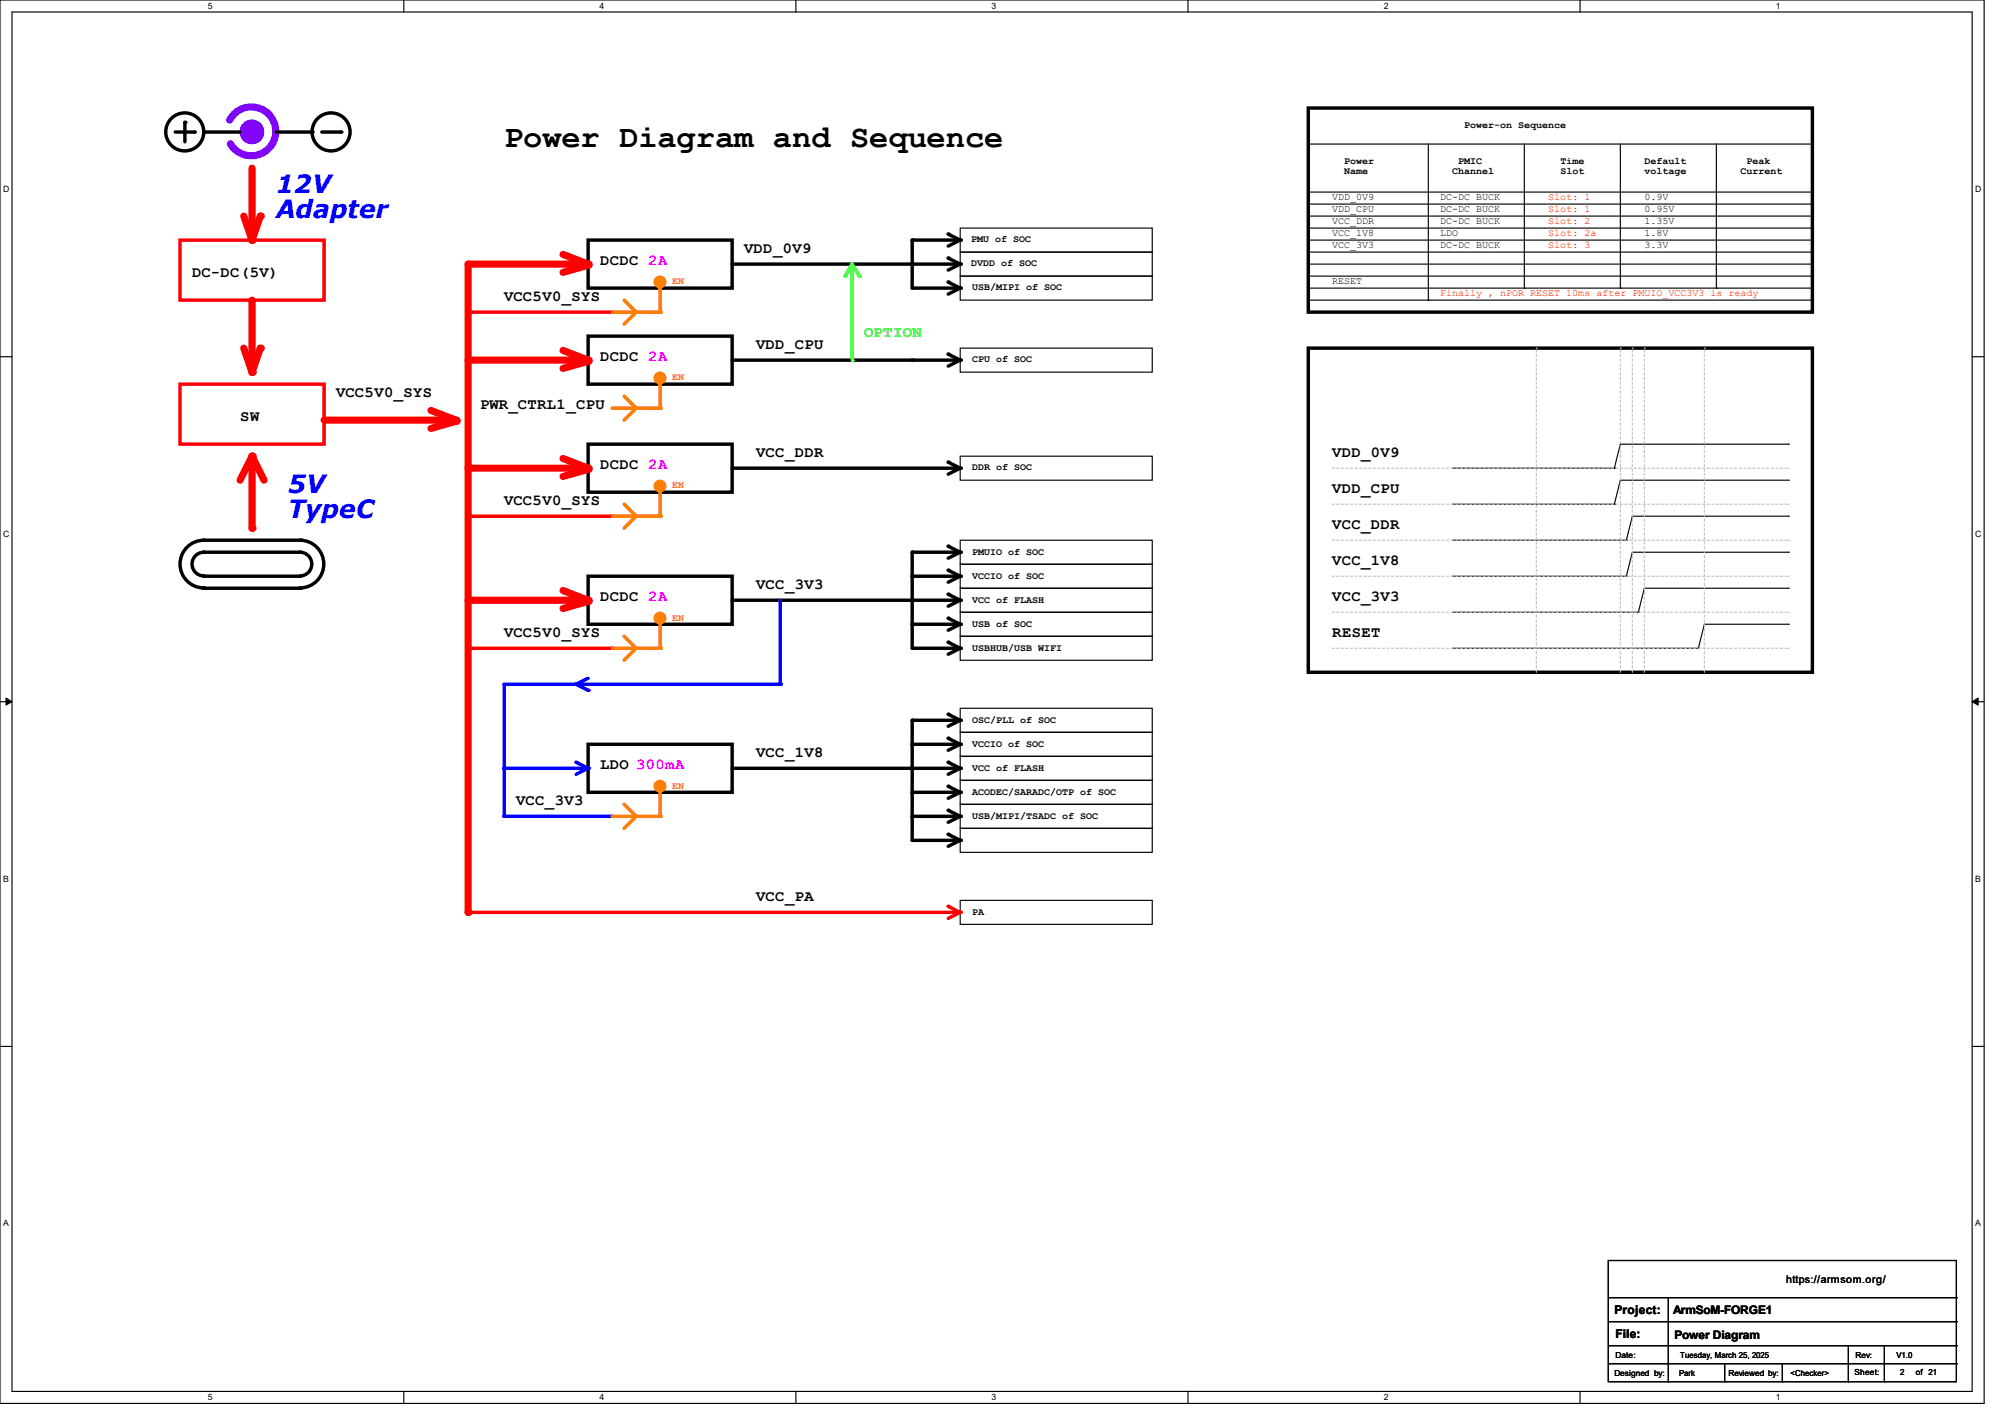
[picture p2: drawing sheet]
<svg xmlns="http://www.w3.org/2000/svg" width="297mm" height="210mm" viewBox="0 0 297 210" stroke-linecap="round" stroke-linejoin="round" font-family="sans-serif">
<path d="M0 0h293.9v207.9h-293.9zM1.8 1.8h290.3v204.3h-290.3z" fill="none" stroke="#000" stroke-width=".17"/>
<g fill="#fff">
<path d="M30.8 .2h.7v1.4h-.7z"/>
<path d="M30.8 206.2h.7v1.4h-.7z"/>
</g>
<path d="M59.8 0v1.8M59.8 206.1v1.8" fill="none" stroke="#000" stroke-width=".17"/>
<g fill="#fff">
<path d="M88.8 .2h.7v1.4h-.7z"/>
<path d="M88.8 206.2h.7v1.4h-.7z"/>
</g>
<path d="M117.9 0v1.8M117.9 206.1v1.8" fill="none" stroke="#000" stroke-width=".17"/>
<g fill="#fff">
<path d="M146.9 .2h.7v1.4h-.7z"/>
<path d="M146.9 206.2h.7v1.4h-.7z"/>
</g>
<path d="M176 0v1.8M176 206.1v1.8" fill="none" stroke="#000" stroke-width=".17"/>
<g fill="#fff">
<path d="M205 .2h.7v1.4h-.7z"/>
<path d="M205 206.2h.7v1.4h-.7z"/>
</g>
<path d="M234.1 0v1.8M234.1 206.1v1.8" fill="none" stroke="#000" stroke-width=".17"/>
<g fill="#fff">
<path d="M263.1 .2h.6v1.4h-.6z"/>
<path d="M263.1 206.2h.6v1.4h-.6z"/>
<path d="M.5 27.3h.9v1.4h-.9z"/>
<path d="M292.6 27.3h.9v1.4h-.9z"/>
<path d="M.5 78.4h.9v1.4h-.9z"/>
<path d="M292.6 78.4h.9v1.4h-.9z"/>
</g>
<path d="M0 52.8h1.8M292.1 52.8h1.8" fill="none" stroke="#000" stroke-width=".17"/>
<g fill="#fff">
<path d="M.5 129.5h.8v1.4h-.8z"/>
<path d="M292.6 129.5h.8v1.4h-.8z"/>
</g>
<path d="M0 103.9h1.8M292.1 103.9h1.8" fill="none" stroke="#000" stroke-width=".17"/>
<path d="M.9 103.4l.9 .5-.9 .5zM292.1 103.9l.9-.5v1z" fill="#000" stroke="#000" stroke-width=".15"/>
<g fill="#fff">
<path d="M.5 180.5h.8v1.4h-.8z"/>
<path d="M292.6 180.5h.8v1.4h-.8z"/>
</g>
<path d="M193.8 21.3h74.7M268.5 21.3h.1M0 155h1.8M292.1 155h1.8" fill="none" stroke="#000" stroke-width=".17"/>
<g fill="none" stroke="#000" stroke-width=".51">
<path d="M193.8 51.6h74.7v48h-74.7z"/>
<circle cx="27.4" cy="19.5" r="2.82"/>
<circle cx="49" cy="19.5" r="2.82"/>
</g>
<path d="M37.3 24.9v10.7" fill="none" stroke="#f00" stroke-width="1.1"/>
<circle cx="37.3" cy="35.6" r=".53" fill="#f00"/>
<path d="M34 17.8a3.6 3.6 0 0 1 5.5-1.2 3.6 3.6 0 0 1 .1 5.6 3.6 3.6 0 0 1-5.5-.9" fill="none" stroke="#7f00ff" stroke-width="1.1"/>
<circle cx="37.3" cy="19.5" r="1.76" fill="#7f00ff" stroke="#7f00ff" stroke-width=".17"/>
<path d="M26 19.6h2.8M27.4 18.1v2.9M30.2 19.6h5.4M40.9 19.6h5.3M47.7 19.6h2.8M87.1 35.6h21.4v7.1h-21.4zM108.5 39.1h33.7M142.2 35.6h-7.1v3.5M87.1 49.8h21.4v7.1h-21.4zM87.1 65.8h21.4v7.1h-21.4zM87.1 85.3h21.4v7.2h-21.4zM87.1 110.2h21.4v7.1h-21.4z" fill="none" stroke="#000" stroke-width=".51"/>
<g fill="#000">
<circle cx="27.4" cy="18.1" r=".25"/>
<circle cx="28.8" cy="19.6" r=".25"/>
<circle cx="30.2" cy="19.6" r=".25"/>
<circle cx="46.2" cy="19.6" r=".25"/>
<circle cx="50.5" cy="19.6" r=".25"/>
<circle cx="135.1" cy="39.1" r=".25"/>
<circle cx="135.1" cy="35.6" r=".25"/>
<circle cx="142.2" cy="39.1" r=".25"/>
<circle cx="142.2" cy="35.6" r=".25"/>
</g>
<g fill="none" stroke="#000" stroke-width=".17">
<path d="M142.2 37.3h28.5v3.6h-28.5zM142.2 33.8h28.5v3.5h-28.5zM193.8 28.4h74.7M193.8 30.2h74.7M193.8 32h74.7M193.8 33.8h74.7M193.8 35.6h74.7M211.6 21.3v23.1M225.8 21.3v21.4M240 21.3v21.4M254.3 21.3v21.4M268.5 28.4h.1"/>
<path d="M268.5 30.2h.1M268.5 32h.1M268.5 33.8h.1M268.5 35.6h.1M142.2 51.6h28.5v3.5h-28.5zM142.2 40.9h28.5v3.5h-28.5zM211.6 44.4h.1M225.8 42.7h.1M240 42.7h.1M254.3 42.7h.1M142.2 67.6h28.5v3.5h-28.5zM142.2 83.6h28.5v3.5h-28.5z"/>
<path d="M142.2 87.1h28.5v3.6h-28.5zM142.2 80h28.5v3.6h-28.5zM142.2 90.7h28.5v3.5h-28.5zM142.2 94.2h28.5v3.6h-28.5zM142.2 112h28.5v3.6h-28.5zM142.2 119.1h28.5v3.6h-28.5zM142.2 108.5h28.5v3.5h-28.5zM142.2 115.6h28.5v3.5h-28.5zM142.2 104.9h28.5v3.6h-28.5zM142.2 122.7h28.5v3.5h-28.5zM142.2 133.3h28.5v3.6h-28.5z"/>
</g>
<path d="M36.1 32l1.2 3.6" fill="none" stroke="#f00" stroke-width="1.1"/>
<circle cx="37.3" cy="35.6" r=".53" fill="#f00"/>
<path d="M38.6 32l-1.3 3.6" fill="none" stroke="#f00" stroke-width="1.1"/>
<circle cx="38.6" cy="32" r=".53" fill="#f00"/>
<path d="M69.3 39.1h16" fill="none" stroke="#f00" stroke-width="1.1"/>
<circle cx="85.3" cy="39.1" r=".53" fill="#f00"/>
<path d="M135.1 39.1v3.6h7.1" fill="none" stroke="#000" stroke-width=".51"/>
<g fill="#000">
<circle cx="135.1" cy="39.1" r=".25"/>
<circle cx="142.2" cy="42.7" r=".25"/>
</g>
<path d="M193.8 37.3h74.7M193.8 39.1h74.7M268.5 37.3h.1M268.5 39.1h.1" fill="none" stroke="#000" stroke-width=".17"/>
<path d="M83.4 37.7l3.7 1.4" fill="none" stroke="#f00" stroke-width="1.1"/>
<circle cx="87.1" cy="39.1" r=".53" fill="#f00"/>
<circle cx="97.8" cy="41.8" r=".87" fill="#ff7f00" stroke="#ff7f00" stroke-width=".17"/>
<path d="M69.3 46.2h21.4" fill="none" stroke="#f00" stroke-width=".51"/>
<circle cx="90.7" cy="46.2" r=".25" fill="#f00"/>
<path d="M97.8 42.7v3.5" fill="none" stroke="#ff7f00" stroke-width=".51"/>
<circle cx="97.8" cy="46.2" r=".25" fill="#ff7f00"/>
<path d="M193.8 40.9h74.7M268.5 40.9h.1" fill="none" stroke="#000" stroke-width=".17"/>
<path d="M92.5 44.4l1.7 1.8" fill="none" stroke="#ff7f00" stroke-width=".51"/>
<circle cx="94.2" cy="46.2" r=".25" fill="#ff7f00"/>
<path d="M94.2 46.2l-1.7 1.8" fill="none" stroke="#ff7f00" stroke-width=".51"/>
<circle cx="94.2" cy="46.2" r=".25" fill="#ff7f00"/>
<path d="M193.8 42.7h74.7M268.5 42.7h.1" fill="none" stroke="#000" stroke-width=".17"/>
<path d="M26.7 35.6h21.3v8.8h-21.3z" fill="none" stroke="#f00" stroke-width=".51"/>
<path d="M87.1 39.3l-3.7 1" fill="none" stroke="#f00" stroke-width="1.1"/>
<circle cx="87.1" cy="39.3" r=".53" fill="#f00"/>
<path d="M140.5 34.7l1.7 .9" fill="none" stroke="#000" stroke-width=".51"/>
<circle cx="140.5" cy="34.7" r=".25" fill="#000"/>
<path d="M90.7 46.2h7.1" fill="none" stroke="#ff7f00" stroke-width=".51"/>
<circle cx="97.8" cy="46.2" r=".25" fill="#ff7f00"/>
<path d="M193.8 44.4h74.7M268.5 44.4h.1" fill="none" stroke="#000" stroke-width=".17"/>
<path d="M140.5 38.2l1.7 .9-1.7 .9M142.2 35.6l-1.7 .8M108.5 53.3h33.7" fill="none" stroke="#000" stroke-width=".51"/>
<g fill="#000">
<circle cx="140.5" cy="38.2" r=".25"/>
<circle cx="142.2" cy="39.1" r=".25"/>
<circle cx="142.2" cy="35.6" r=".25"/>
<circle cx="135.1" cy="53.3" r=".25"/>
<circle cx="142.2" cy="53.3" r=".25"/>
</g>
<path d="M69.3 53.3h16" fill="none" stroke="#f00" stroke-width="1.1"/>
<circle cx="85.3" cy="53.3" r=".53" fill="#f00"/>
<path d="M140.5 41.8l1.7 .9-1.7 .9" fill="none" stroke="#000" stroke-width=".51"/>
<g fill="#000">
<circle cx="140.5" cy="41.8" r=".25"/>
<circle cx="142.2" cy="42.7" r=".25"/>
</g>
<path d="M83.4 51.9l3.7 1.4" fill="none" stroke="#f00" stroke-width="1.1"/>
<circle cx="87.1" cy="53.3" r=".53" fill="#f00"/>
<circle cx="97.8" cy="56" r=".87" fill="#ff7f00" stroke="#ff7f00" stroke-width=".17"/>
<path d="M97.8 56.9v3.6" fill="none" stroke="#ff7f00" stroke-width=".51"/>
<circle cx="97.8" cy="60.5" r=".25" fill="#ff7f00"/>
<path d="M92.5 58.7l1.7 1.8" fill="none" stroke="#ff7f00" stroke-width=".51"/>
<circle cx="94.2" cy="60.5" r=".25" fill="#ff7f00"/>
<path d="M94.2 60.5l-1.7 1.7" fill="none" stroke="#ff7f00" stroke-width=".51"/>
<circle cx="94.2" cy="60.5" r=".25" fill="#ff7f00"/>
<path d="M87.1 53.5l-3.7 1.1" fill="none" stroke="#f00" stroke-width="1.1"/>
<circle cx="87.1" cy="53.5" r=".53" fill="#f00"/>
<path d="M90.7 60.5h7.1" fill="none" stroke="#ff7f00" stroke-width=".51"/>
<circle cx="97.8" cy="60.5" r=".25" fill="#ff7f00"/>
<path d="M126.2 39.1v14.2" fill="none" stroke="#01ff00" stroke-width=".51"/>
<circle cx="126.2" cy="53.3" r=".25" fill="#01ff00"/>
<path d="M193.8 16h74.7v30.2h-74.7zM140.5 52.5l1.7 .8-1.7 .9M108.5 69.3h33.7" fill="none" stroke="#000" stroke-width=".51"/>
<g fill="#000">
<circle cx="140.5" cy="52.5" r=".25"/>
<circle cx="142.2" cy="53.3" r=".25"/>
<circle cx="142.2" cy="69.3" r=".25"/>
</g>
<path d="M239.1 69.3h.1M264.9 65.8h.1M264.9 65.8h-24.9l-.9 3.5" fill="none" stroke="#000" stroke-width=".17"/>
<path d="M69.3 69.3h16" fill="none" stroke="#f00" stroke-width="1.1"/>
<circle cx="85.3" cy="69.3" r=".53" fill="#f00"/>
<path d="M215.1 69.3h24M239.1 69.3h.1" fill="none" stroke="#000" stroke-width=".17"/>
<path d="M197.4 69.3h67.5M264.9 69.3h.1" fill="none" stroke="#c0c0c0" stroke-width=".17" stroke-dasharray=".3"/>
<path d="M83.4 67.9l3.7 1.4" fill="none" stroke="#f00" stroke-width="1.1"/>
<circle cx="87.1" cy="69.3" r=".53" fill="#f00"/>
<circle cx="97.8" cy="72" r=".87" fill="#ff7f00" stroke="#ff7f00" stroke-width=".17"/>
<path d="M126.2 39.1l-1 1.8" fill="none" stroke="#01ff00" stroke-width=".51"/>
<circle cx="125.2" cy="40.9" r=".25" fill="#01ff00"/>
<path d="M69.3 76.5h21.4" fill="none" stroke="#f00" stroke-width=".51"/>
<circle cx="90.7" cy="76.5" r=".25" fill="#f00"/>
<path d="M97.8 72.9v3.6" fill="none" stroke="#ff7f00" stroke-width=".51"/>
<circle cx="97.8" cy="76.5" r=".25" fill="#ff7f00"/>
<path d="M239.1 74.7h.1M264.9 71.1h.1M264.9 71.1h-24.9l-.9 3.6" fill="none" stroke="#000" stroke-width=".17"/>
<path d="M126.2 39.1l1.1 1.8" fill="none" stroke="#01ff00" stroke-width=".51"/>
<circle cx="127.3" cy="40.9" r=".25" fill="#01ff00"/>
<path d="M92.5 74.7l1.7 1.8" fill="none" stroke="#ff7f00" stroke-width=".51"/>
<circle cx="94.2" cy="76.5" r=".25" fill="#ff7f00"/>
<path d="M94.2 76.5l-1.7 1.7" fill="none" stroke="#ff7f00" stroke-width=".51"/>
<circle cx="94.2" cy="76.5" r=".25" fill="#ff7f00"/>
<path d="M87.1 69.5l-3.7 1.1" fill="none" stroke="#f00" stroke-width="1.1"/>
<circle cx="87.1" cy="69.5" r=".53" fill="#f00"/>
<path d="M90.7 76.5h7.1" fill="none" stroke="#ff7f00" stroke-width=".51"/>
<circle cx="97.8" cy="76.5" r=".25" fill="#ff7f00"/>
<path d="M215.1 74.7h24M239.1 74.7h.1M264.9 76.5h.1M264.9 76.5h-23.1l-.9 3.5M215.1 80h25.8M215.1 85.3h25.8M240.9 80h.1M240.9 85.3h.1M264.9 81.8h.1M264.9 81.8h-23.1l-.9 3.5" fill="none" stroke="#000" stroke-width=".17"/>
<path d="M197.4 74.7h67.5M264.9 74.7h.1M197.4 80h67.5M197.4 85.3h67.5M264.9 80h.1M264.9 85.3h.1" fill="none" stroke="#c0c0c0" stroke-width=".17" stroke-dasharray=".3"/>
<path d="M140.5 68.5l1.7 .8-1.7 .9M108.5 88.9h33.7M135.1 81.8h7.1M142.2 85.3h-7.1v3.6" fill="none" stroke="#000" stroke-width=".51"/>
<g fill="#000">
<circle cx="140.5" cy="68.5" r=".25"/>
<circle cx="142.2" cy="69.3" r=".25"/>
<circle cx="135.1" cy="85.3" r=".25"/>
<circle cx="135.1" cy="88.9" r=".25"/>
<circle cx="142.2" cy="85.3" r=".25"/>
<circle cx="142.2" cy="88.9" r=".25"/>
<circle cx="142.2" cy="81.8" r=".25"/>
</g>
<path d="M69.3 88.9h16" fill="none" stroke="#f00" stroke-width="1.1"/>
<circle cx="85.3" cy="88.9" r=".53" fill="#f00"/>
<path d="M135.1 92.5h7.1" fill="none" stroke="#000" stroke-width=".51"/>
<circle cx="142.2" cy="92.5" r=".25" fill="#000"/>
<path d="M242.7 90.7h.1M264.9 87.1h.1M264.9 87.1h-21.3l-.9 3.6" fill="none" stroke="#000" stroke-width=".17"/>
<path d="M115.6 88.9v12.4" fill="none" stroke="#00f" stroke-width=".51"/>
<circle cx="115.6" cy="101.3" r=".25" fill="#00f"/>
<path d="M83.4 87.5l3.7 1.4" fill="none" stroke="#f00" stroke-width="1.1"/>
<circle cx="87.1" cy="88.9" r=".53" fill="#f00"/>
<circle cx="97.8" cy="91.5" r=".87" fill="#ff7f00" stroke="#ff7f00" stroke-width=".17"/>
<path d="M140.5 80.9l1.7 .9" fill="none" stroke="#000" stroke-width=".51"/>
<circle cx="140.5" cy="80.9" r=".25" fill="#000"/>
<path d="M69.3 96h21.4" fill="none" stroke="#f00" stroke-width=".51"/>
<circle cx="90.7" cy="96" r=".25" fill="#f00"/>
<path d="M97.8 92.5v3.5" fill="none" stroke="#ff7f00" stroke-width=".51"/>
<circle cx="97.8" cy="96" r=".25" fill="#ff7f00"/>
<path d="M215.1 90.7h27.6M242.7 90.7h.1" fill="none" stroke="#000" stroke-width=".17"/>
<path d="M135.1 96h7.1M135.1 81.8v3.5M142.2 81.8l-1.7 .9" fill="none" stroke="#000" stroke-width=".51"/>
<g fill="#000">
<circle cx="135.1" cy="81.8" r=".25"/>
<circle cx="142.2" cy="96" r=".25"/>
<circle cx="142.2" cy="81.8" r=".25"/>
</g>
<path d="M197.4 90.7h67.5M264.9 90.7h.1" fill="none" stroke="#c0c0c0" stroke-width=".17" stroke-dasharray=".3"/>
<path d="M94.2 96l-1.7 1.8" fill="none" stroke="#ff7f00" stroke-width=".51"/>
<circle cx="94.2" cy="96" r=".25" fill="#ff7f00"/>
<path d="M92.5 94.2l1.7 1.8" fill="none" stroke="#ff7f00" stroke-width=".51"/>
<circle cx="94.2" cy="96" r=".25" fill="#ff7f00"/>
<path d="M251.6 96h.1M264.9 92.5h.1M264.9 92.5h-12.4l-.9 3.5" fill="none" stroke="#000" stroke-width=".17"/>
<path d="M87.1 89.1l-3.7 1" fill="none" stroke="#f00" stroke-width="1.1"/>
<circle cx="87.1" cy="89.1" r=".53" fill="#f00"/>
<path d="M140.5 84.5l1.7 .8" fill="none" stroke="#000" stroke-width=".51"/>
<circle cx="140.5" cy="84.5" r=".25" fill="#000"/>
<path d="M90.7 96h7.1" fill="none" stroke="#ff7f00" stroke-width=".51"/>
<circle cx="97.8" cy="96" r=".25" fill="#ff7f00"/>
<path d="M142.2 85.3l-1.7 .9" fill="none" stroke="#000" stroke-width=".51"/>
<circle cx="142.2" cy="85.3" r=".25" fill="#000"/>
<path d="M74.7 101.3h40.9" fill="none" stroke="#00f" stroke-width=".51"/>
<circle cx="115.6" cy="101.3" r=".25" fill="#00f"/>
<path d="M215.1 96h36.5M251.6 96h.1" fill="none" stroke="#000" stroke-width=".17"/>
<path d="M197.4 96h67.5M264.9 96h.1" fill="none" stroke="#c0c0c0" stroke-width=".17" stroke-dasharray=".3"/>
<path d="M135.1 88.9v3.6M140.5 88l1.7 .9-1.7 .9M140.5 91.6l1.7 .9" fill="none" stroke="#000" stroke-width=".51"/>
<g fill="#000">
<circle cx="135.1" cy="88.9" r=".25"/>
<circle cx="140.5" cy="88" r=".25"/>
<circle cx="140.5" cy="91.6" r=".25"/>
<circle cx="142.2" cy="88.9" r=".25"/>
</g>
<path d="M74.7 101.3v12.5" fill="none" stroke="#00f" stroke-width=".51"/>
<circle cx="74.7" cy="113.8" r=".25" fill="#00f"/>
<path d="M135.1 92.5v3.5M140.5 95.1l1.7 .9-1.7 .9M142.2 92.5l-1.7 .8M142.2 106.7h-7.1v3.5h7.1" fill="none" stroke="#000" stroke-width=".51"/>
<g fill="#000">
<circle cx="135.1" cy="92.5" r=".25"/>
<circle cx="140.5" cy="95.1" r=".25"/>
<circle cx="142.2" cy="92.5" r=".25"/>
<circle cx="142.2" cy="96" r=".25"/>
<circle cx="135.1" cy="106.7" r=".25"/>
<circle cx="142.2" cy="106.7" r=".25"/>
<circle cx="142.2" cy="110.2" r=".25"/>
</g>
<path d="M227.6 51.6h.1M240 51.6h.1M241.8 51.6h.1M243.6 51.6h.1M252.5 51.6h.1M227.6 99.6v-48M240 99.6v-48M241.8 99.6v-48M243.6 99.6v-48M252.5 99.6v-48" fill="none" stroke="#c0c0c0" stroke-width=".17" stroke-dasharray=".3"/>
<path d="M85.3 101.3l1.8 .9" fill="none" stroke="#00f" stroke-width=".51"/>
<circle cx="87.1" cy="102.2" r=".25" fill="#00f"/>
<path d="M135.1 110.2v3.6" fill="none" stroke="#000" stroke-width=".51"/>
<circle cx="135.1" cy="110.2" r=".25" fill="#000"/>
<path d="M74.7 113.8h12.4" fill="none" stroke="#00f" stroke-width=".51"/>
<circle cx="87.1" cy="113.8" r=".25" fill="#00f"/>
<path d="M108.5 113.8h33.7" fill="none" stroke="#000" stroke-width=".51"/>
<g fill="#000">
<circle cx="135.1" cy="113.8" r=".25"/>
<circle cx="142.2" cy="113.8" r=".25"/>
</g>
<path d="M87.1 100.5l-1.8 .8" fill="none" stroke="#00f" stroke-width=".51"/>
<circle cx="85.3" cy="101.3" r=".25" fill="#00f"/>
<path d="M135.1 117.3h7.1" fill="none" stroke="#000" stroke-width=".51"/>
<circle cx="142.2" cy="117.3" r=".25" fill="#000"/>
<path d="M74.7 113.8v7.1" fill="none" stroke="#00f" stroke-width=".51"/>
<circle cx="74.7" cy="120.9" r=".25" fill="#00f"/>
<circle cx="97.8" cy="116.4" r=".87" fill="#ff7f00" stroke="#ff7f00" stroke-width=".17"/>
<path d="M140.5 105.8l1.7 .9" fill="none" stroke="#000" stroke-width=".51"/>
<circle cx="140.5" cy="105.8" r=".25" fill="#000"/>
<path d="M74.7 120.9h16" fill="none" stroke="#00f" stroke-width=".51"/>
<circle cx="90.7" cy="120.9" r=".25" fill="#00f"/>
<path d="M97.8 117.3v3.6" fill="none" stroke="#ff7f00" stroke-width=".51"/>
<circle cx="97.8" cy="120.9" r=".25" fill="#ff7f00"/>
<path d="M142.2 106.7l-1.7 .9M135.1 120.9h7.1" fill="none" stroke="#000" stroke-width=".51"/>
<g fill="#000">
<circle cx="142.2" cy="106.7" r=".25"/>
<circle cx="142.2" cy="120.9" r=".25"/>
</g>
<path d="M94.2 120.9l-1.7 1.8" fill="none" stroke="#ff7f00" stroke-width=".51"/>
<circle cx="94.2" cy="120.9" r=".25" fill="#ff7f00"/>
<path d="M92.5 119.1l1.7 1.8" fill="none" stroke="#ff7f00" stroke-width=".51"/>
<circle cx="94.2" cy="120.9" r=".25" fill="#ff7f00"/>
<path d="M140.5 109.3l1.7 .9" fill="none" stroke="#000" stroke-width=".51"/>
<circle cx="140.5" cy="109.3" r=".25" fill="#000"/>
<path d="M90.7 120.9h7.1" fill="none" stroke="#ff7f00" stroke-width=".51"/>
<circle cx="97.8" cy="120.9" r=".25" fill="#ff7f00"/>
<path d="M142.2 110.2l-1.7 .9M135.1 124.5h7.1" fill="none" stroke="#000" stroke-width=".51"/>
<g fill="#000">
<circle cx="142.2" cy="110.2" r=".25"/>
<circle cx="142.2" cy="124.5" r=".25"/>
</g>
<path d="M85.3 112.9l1.8 .9" fill="none" stroke="#00f" stroke-width=".51"/>
<circle cx="85.3" cy="112.9" r=".25" fill="#00f"/>
<path d="M140.5 112.9l1.7 .9" fill="none" stroke="#000" stroke-width=".51"/>
<circle cx="140.5" cy="112.9" r=".25" fill="#000"/>
<path d="M87.1 113.8l-1.8 .9" fill="none" stroke="#00f" stroke-width=".51"/>
<circle cx="87.1" cy="113.8" r=".25" fill="#00f"/>
<path d="M135.1 113.8v7.1M140.5 116.5l1.7 .8-1.7 .9M142.2 113.8l-1.7 .9M140.5 120l1.7 .9" fill="none" stroke="#000" stroke-width=".51"/>
<g fill="#000">
<circle cx="135.1" cy="113.8" r=".25"/>
<circle cx="135.1" cy="117.3" r=".25"/>
<circle cx="140.5" cy="116.5" r=".25"/>
<circle cx="142.2" cy="113.8" r=".25"/>
<circle cx="142.2" cy="117.3" r=".25"/>
<circle cx="140.5" cy="120" r=".25"/>
</g>
<path d="M69.3 135.1h72.9" fill="none" stroke="#f00" stroke-width=".51"/>
<circle cx="142.2" cy="135.1" r=".25" fill="#f00"/>
<path d="M140.5 123.6l1.7 .9-1.7 .8M142.2 120.9l-1.7 .9" fill="none" stroke="#000" stroke-width=".51"/>
<g fill="#000">
<circle cx="140.5" cy="123.6" r=".25"/>
<circle cx="142.2" cy="120.9" r=".25"/>
<circle cx="142.2" cy="124.5" r=".25"/>
</g>
<path d="M69.3 39.1v96" fill="none" stroke="#f00" stroke-width="1.1"/>
<circle cx="69.3" cy="135.1" r=".53" fill="#f00"/>
<path d="M140.5 134.2l1.7 .9" fill="none" stroke="#f00" stroke-width=".51"/>
<circle cx="140.5" cy="134.2" r=".25" fill="#f00"/>
<path d="M142.2 135.1l-1.7 .9" fill="none" stroke="#f00" stroke-width=".51"/>
<circle cx="142.2" cy="135.1" r=".25" fill="#f00"/>
<path d="M30.1 87.1h14.4M30.2 85.3a1.76 1.76 0 0 1-1.8-1.8 1.76 1.76 0 0 1 1.8-1.7h14.3a1.76 1.76 0 0 1 1.7 1.7 1.76 1.76 0 0 1-1.7 1.8M30.2 85.3h14.3M44.5 80a3.5 3.5 0 0 1 3.5 3.5 3.5 3.5 0 0 1-3.5 3.6M44.6 80h-14.3a3.5 3.5 0 0 0-3.6 3.5 3.5 3.5 0 0 0 3.6 3.6h-.1M135.1 120.9v3.6" fill="none" stroke="#000" stroke-width=".51"/>
<g fill="#000">
<circle cx="44.5" cy="81.8" r=".25"/>
<circle cx="44.5" cy="85.3" r=".25"/>
<circle cx="44.5" cy="87.1" r=".25"/>
<circle cx="44.6" cy="80" r=".25"/>
<circle cx="135.1" cy="120.9" r=".25"/>
</g>
<path d="M37.3 67.6v10.6" fill="none" stroke="#f00" stroke-width="1.1"/>
<circle cx="37.3" cy="78.2" r=".53" fill="#f00"/>
<path d="M37.3 67.6l-1.7 3.5" fill="none" stroke="#f00" stroke-width="1.1"/>
<circle cx="37.3" cy="67.6" r=".53" fill="#f00"/>
<path d="M37.3 67.6l1.8 3.5" fill="none" stroke="#f00" stroke-width="1.1"/>
<circle cx="37.3" cy="67.6" r=".53" fill="#f00"/>
<path d="M26.7 56.9h21.3v8.9h-21.3z" fill="none" stroke="#f00" stroke-width=".51"/>
<path d="M48 62.2h17.8" fill="none" stroke="#f00" stroke-width="1.1"/>
<circle cx="65.8" cy="62.2" r=".53" fill="#f00"/>
<path d="M63.8 60.8l3.8 1.4" fill="none" stroke="#f00" stroke-width="1.1"/>
<circle cx="67.6" cy="62.2" r=".53" fill="#f00"/>
<path d="M67.6 62.4l-3.8 1.1" fill="none" stroke="#f00" stroke-width="1.1"/>
<circle cx="67.6" cy="62.4" r=".53" fill="#f00"/>
<path d="M37.3 44.4v10.7" fill="none" stroke="#f00" stroke-width="1.1"/>
<circle cx="37.3" cy="55.1" r=".53" fill="#f00"/>
<path d="M38.6 51.6l-1.3 3.5" fill="none" stroke="#f00" stroke-width="1.1"/>
<circle cx="38.6" cy="51.6" r=".53" fill="#f00"/>
<path d="M36.1 51.6l1.2 3.5" fill="none" stroke="#f00" stroke-width="1.1"/>
<circle cx="37.3" cy="55.1" r=".53" fill="#f00"/>
<g fill="none" stroke="#000" stroke-width=".17">
<path d="M238.3 186.7h51.5v17.9h-51.5zM238.3 192.2h51.5M238.3 195.7h51.5M238.3 199.3h51.5M247.1 192.2v12.4M273.8 199.3v5.3M279.1 199.3v5.3M289.8 192.2h.1M289.8 195.7h.1M289.8 199.3h.1M238.3 202h51.5M247.1 204.6h.1"/>
<path d="M255.5 204.6h.1M255.5 202v2.6M264 204.6h.1M264 202v2.6M273.8 204.6h.1M279.1 204.6h.1M289.8 202h.1"/>
</g>
<text font-size="4.7" x="74.7" y="21.7">Power Diagram and Sequence</text>
<g font-size="3.7" fill="#00f">
<text x="40.9" y="28.6">12V</text>
<text x="40.9" y="32.3">Adapter</text>
<text x="42.7" y="73.1">5V</text>
<text x="42.7" y="76.8">TypeC</text>
</g>
<g font-size="2.3">
<text x="28.4" y="41">DC-DC(5V)</text>
<text x="88.9" y="39.2">DCDC 2A</text>
<text x="110.2" y="37.4">VDD_0V9</text>
<text x="74.7" y="44.5">VCC5V0_SYS</text>
<text x="88.9" y="53.4">DCDC 2A</text>
<text x="112" y="51.6">VDD_CPU</text>
<text x="49.8" y="58.8">VCC5V0_SYS</text>
<text x="35.6" y="62.3">SW</text>
<text x="71.1" y="60.5">PWR_CTRL1_CPU</text>
<text x="88.9" y="69.4">DCDC 2A</text>
<text x="112" y="67.6">VCC_DDR</text>
<text x="197.4" y="67.6">VDD_0V9</text>
<text x="74.7" y="74.8">VCC5V0_SYS</text>
<text x="197.4" y="73">VDD_CPU</text>
<text x="197.4" y="83.7">VCC_1V8</text>
<text x="197.4" y="78.3">VCC_DDR</text>
<text x="88.9" y="89">DCDC 2A</text>
<text x="112" y="87.2">VCC_3V3</text>
<text x="197.4" y="89">VCC_3V3</text>
<text x="74.7" y="94.3">VCC5V0_SYS</text>
<text x="197.4" y="94.3">RESET</text>
<text x="88.9" y="113.9">LDO 300mA</text>
<text x="112" y="112.1">VCC_1V8</text>
<text x="76.5" y="119.2">VCC_3V3</text>
<text x="112" y="133.4">VCC_PA</text>
</g>
<text font-size="2.3" fill="#01ff00" x="128" y="49.9">OPTION</text>
<g font-size="1.8">
<text x="239.1" y="194.6">Project:</text>
<text x="239.3" y="198.1">File:</text>
</g>
<g font-size="1.7">
<text x="247.9" y="194.7">ArmSoM-FORGE1</text>
<text x="248" y="198.2">Power Diagram</text>
</g>
<text font-size="1.6" x="264.6" y="190.1">https://armsom.org/</text>
<g font-size="1.5">
<text x="216.9" y="19">Power-on Sequence</text>
<text x="197.4" y="29.7">VDD_0V9</text>
<text x="199.1" y="24.3">Power</text>
<text x="199.1" y="25.8">Name</text>
<text x="213.4" y="29.7">DC-DC BUCK</text>
<text x="215.1" y="25.8">Channel</text>
<text x="216" y="24.3">PMIC</text>
<text x="231.1" y="24.3">Time</text>
<text x="231.1" y="25.8">Slot</text>
<text x="243.6" y="24.3">Default</text>
<text x="243.6" y="25.8">voltage</text>
<text x="243.6" y="29.7">0.9V</text>
<text x="257.8" y="25.8">Current</text>
<text x="258.7" y="24.3">Peak</text>
<text x="143.8" y="35.9">PMU of SOC</text>
<text x="197.4" y="31.5">VDD_CPU</text>
<text x="197.4" y="35">VCC_1V8</text>
<text x="197.4" y="33.2">VCC_DDR</text>
<text x="213.4" y="31.5">DC-DC BUCK</text>
<text x="213.4" y="33.2">DC-DC BUCK</text>
<text x="213.4" y="35">LDO</text>
<text x="243.6" y="35">1.8V</text>
<text x="243.6" y="33.2">1.35V</text>
<text x="243.6" y="31.5">0.95V</text>
<text x="143.8" y="39.5">DVDD of SOC</text>
<text x="197.4" y="36.8">VCC_3V3</text>
<text x="213.4" y="36.8">DC-DC BUCK</text>
<text x="243.6" y="36.8">3.3V</text>
<text x="144" y="43">USB/MIPI of SOC</text>
<text x="197.4" y="42.1">RESET</text>
<text x="144" y="53.7">CPU of SOC</text>
<text x="144" y="69.7">DDR of SOC</text>
<text x="144" y="82.1">PMUIO of SOC</text>
<text x="144" y="89.2">VCC of FLASH</text>
<text x="144" y="85.7">VCCIO of SOC</text>
<text x="144" y="92.8">USB of SOC</text>
<text x="144" y="96.4">USBHUB/USB WIFI</text>
<text x="144" y="107">OSC/PLL of SOC</text>
<text x="144" y="110.6">VCCIO of SOC</text>
<text x="144" y="114.1">VCC of FLASH</text>
<text x="144" y="117.7">ACODEC/SARADC/OTP of SOC</text>
<text x="144" y="121.2">USB/MIPI/TSADC of SOC</text>
<text x="144" y="135.5">PA</text>
</g>
<g font-size="1.5" fill="#f00">
<text x="229.4" y="29.7">Slot: 1</text>
<text x="229.4" y="33.2">Slot: 2</text>
<text x="229.4" y="31.5">Slot: 1</text>
<text x="229.4" y="35">Slot: 2a</text>
<text x="229.4" y="36.8">Slot: 3</text>
<text x="213.4" y="43.9">Finally , nPOR RESET 10ms after PMUIO_VCC3V3 is ready</text>
</g>
<g font-size="1.5" fill="#ff7f00">
<text x="99.6" y="42.1">EN</text>
<text x="99.6" y="56.3">EN</text>
<text x="99.6" y="72.3">EN</text>
<text x="99.6" y="91.9">EN</text>
<text x="99.6" y="116.8">EN</text>
</g>
<g font-size="1.3">
<text x="30.8" y="1.3">5</text>
<text x="88.8" y="1.3">4</text>
<text x="146.9" y="1.3">3</text>
<text x="205" y="1.3">2</text>
<text x="263.1" y="1.3">1</text>
<text x=".5" y="28.4">D</text>
<text x="292.6" y="28.4">D</text>
<text x=".5" y="79.5">C</text>
<text x="292.6" y="79.5">C</text>
<text x=".5" y="130.6">B</text>
<text x="292.6" y="130.6">B</text>
<text x=".5" y="181.7">A</text>
<text x="292.6" y="181.7">A</text>
<text x="30.8" y="207.4">5</text>
<text x="88.8" y="207.4">4</text>
<text x="146.9" y="207.4">3</text>
<text x="205" y="207.4">2</text>
<text x="263.1" y="207.4">1</text>
</g>
<g font-size="1.2">
<text x="239.1" y="203.8">Designed by:</text>
<text x="239.3" y="201.2">Date:</text>
<text x="248.7" y="203.8">Park</text>
<text x="248.9" y="201.2">Tuesday, March 25, 2025</text>
<text x="256" y="203.8">Reviewed by:</text>
<text x="265.3" y="203.8">&lt;Checker&gt;</text>
<text x="274.7" y="203.7">Sheet:</text>
<text x="274.9" y="201.2">Rev:</text>
<text x="280.9" y="201.2">V1.0</text>
<text x="281.5" y="203.7">2</text>
<text x="283.8" y="203.7">of 21</text>
</g>
</svg>
